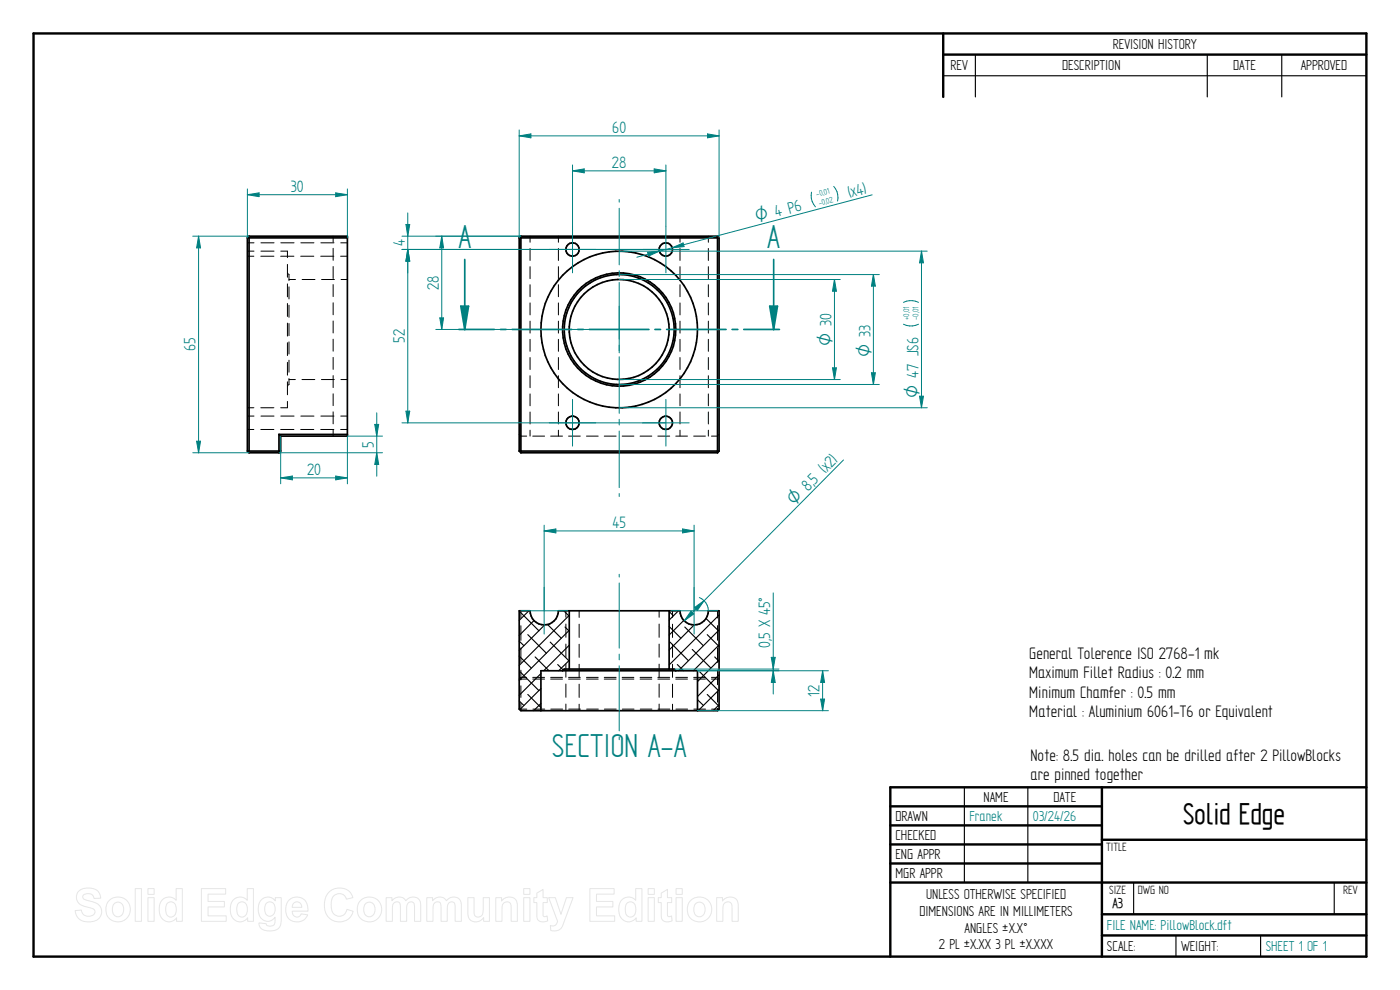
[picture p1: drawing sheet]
<svg xmlns="http://www.w3.org/2000/svg" width="420mm" height="297mm" viewBox="0 0 420 297" stroke-linecap="round" stroke-linejoin="round" font-family="sans-serif">
<g fill="none" stroke="#000" stroke-width=".72">
<path d="M10.1 10h400v277h-400zM283.1 10v19.1M283.1 16.4h127M330.7 236.2v50.8M410.1 236.2h-142.9v50.8M267.2 241.9h63.5M267.2 247.6h63.5M267.2 253.4h63.5M267.2 259.1h63.5M330.7 252h79.4M267.2 264.8h142.9M330.7 274.3h79.4"/>
<path d="M330.7 280.7h79.4"/>
</g>
<path d="M292.7 16.4v12.7M362.3 16.4v12.7M384.7 16.4v12.7M283.1 22.7h127M289.4 236.2v28.6M308.5 236.2v28.6M340.2 264.9v9.4M400.4 264.9v9.4M352.9 280.7v6.3M378.3 280.7v6.3" fill="none" stroke="#000" stroke-width=".34"/>
<g fill="none" stroke="#000" stroke-width=".3">
<path d="M74.2 75.4h2M74.2 72.9h2M74.2 76.9h2M78.3 76.9h3.9M78.3 75.4h3.9M78.3 72.9h3.9M84.2 76.9h4M84.3 72.9h4M84.3 75.4h2v1.9M86.3 79.3v3.9M90.2 76.9h4M90.3 72.9h3.9"/>
<path d="M96.3 76.9h3.9M96.3 72.9h3.9M100 70.9v1.7M100 74.5v3.6M100 80v3.6M102.2 76.9h2.1M102.3 72.9h2M159.1 70.9v1.8M159.1 74.5v3.6M167.6 70.9v1.8M167.6 74.5v3.6M204.1 70.9v1.8"/>
<path d="M204.1 74.5v3.6M212.6 70.9v1.8M212.6 74.5v3.6M86.3 85.2v3.9M86.3 91.1v3.9M86.3 96.9v3.9M86.3 81.9l.1 .1M86.6 82.2l.1 2M86.7 83.9h2M86.7 86.1v3.6M86.7 91.6v3.6M86.7 97.1v3.6"/>
<path d="M90.7 83.9h3.8M96.5 83.9h3.9M100 85.4v3.6M100 90.8v3.6M100 96.3v3.6M102.4 83.9h1.9M159.1 80v3.6M159.1 85.4v3.6M159.1 90.9v3.6M159.1 96.4v3.5M167.6 80v3.6M167.6 85.4v3.6"/>
<path d="M167.6 90.9v3.6M167.6 96.4v3.5M204.1 80v3.6M204.1 85.4v3.6M204.1 90.9v3.6M204.1 96.4v3.5M212.6 80v3.6M212.6 85.4v3.6M212.6 90.9v3.6M212.6 96.4v3.5M86.3 102.8v3.9M86.3 108.7v3.9"/>
<path d="M86.3 114.6v3.8M86.4 115.7l-.1 .2M86.7 102.6v3.6M86.7 108.1v3.6M86.7 113.6v1.8l-.1 .1M86.7 113.9h1.9M90.6 113.9h3.9M96.5 113.9h3.8M100 101.8v3.6M100 107.2v3.6M100 112.7v3.6M100 118.2v3.5"/>
<path d="M102.3 113.9h2M159.1 101.8v3.6M159.1 107.3v3.6M159.1 112.7v3.6M159.1 118.2v3.6M167.6 101.8v3.6M167.6 107.3v3.6M167.6 112.7v3.6M167.6 118.2v3.6M204.1 101.8v3.6M204.1 107.3v3.6M204.1 112.7v3.6"/>
<path d="M204.1 118.2v3.6M212.6 101.8v3.6M212.6 107.3v3.6M212.6 112.7v3.6M212.6 118.2v3.6M74.2 122.3h2M74.2 124.8h2M74.2 128.9h2M78.3 122.3h3.9M78.3 128.9h3.9M78.3 124.8h3.9M84.2 128.9h4"/>
<path d="M84.3 124.8h4M86.3 120.4v1.9h-2.1M90.2 128.9h4M90.3 124.8h3.9M96.3 128.9h3.9M96.3 124.8h3.9M100 123.6v3.6M100 129v1.9M102.2 128.9h2.1M102.3 124.8h2M155.8 130.3l.1 .2M156.2 130.7l.1 .2h1.8"/>
<path d="M159.1 123.6v3.6M159.1 129.1v1.8M159.9 130.9h3.5M165.3 130.9h3.5M167.6 123.6v3.6M167.6 129.1v1.8M170.6 130.9h3.5M176 130.9h3.5M181.3 130.9h3.6M186.7 130.9h3.5M192.1 130.9h3.5M197.4 130.9h3.6"/>
<path d="M202.8 130.9h3.5M204.1 123.6v3.6M204.1 129.1v1.8M208.2 130.9h3.5M212.6 123.6v3.6M212.6 129.1v1.8M215.5 130.7l-2 .2M215.8 130.3l-.1 .2"/>
</g>
<g fill="none" stroke="#000" stroke-width=".51">
<path d="M74.2 71.4h30.1M74.2 71.4v63.9M74.7 70.9v64.9M74.7 70.9l-.5 .5M74.7 70.9h29.6v60h-20.1M155.8 71.4h60M155.8 71.4v63.9M156.3 70.9h59M156.3 70.9v64.9M156.3 70.9l-.5 .5M215.3 70.9v64.9M215.3 70.9l.5 .5"/>
<path d="M215.8 71.4v63.9M74.2 135.3h10M74.2 135.3l.5 .5M74.7 135.8h9M83.7 130.3l.5 .6M83.7 130.3v5.5M83.7 130.3h20.6M84.2 135.3l-.5 .5M84.2 130.9v4.4M155.8 135.3h60M155.8 135.3l.5 .5M156.3 135.8h59"/>
<path d="M215.8 135.3l-.5 .5"/>
<circle cx="171.8" cy="74.9" r="1.99"/>
<circle cx="199.8" cy="74.9" r="1.99"/>
<circle cx="185.8" cy="98.9" r="17"/>
<circle cx="185.8" cy="98.9" r="15"/>
<circle cx="185.8" cy="98.9" r="23.5"/>
<circle cx="185.8" cy="98.9" r="16.5"/>
<circle cx="171.8" cy="126.9" r="2"/>
<circle cx="199.8" cy="126.9" r="1.99"/>
</g>
<path d="M243.5 57.7a4.9 4.9 0 0 0 1.2 4.4M250.2 55.9a4.9 4.9 0 0 1 1.2 4.4M261.7 58.5l-70.6 18.7M194.3 75.7l3.6-.3-3.3 1.4z" fill="none" stroke="#008080" stroke-width=".3"/>
<path d="M194.3 75.7l3.6-.3-3.3 1.4z" fill="#008080"/>
<path d="M201.7 74.3l3.3-1.4 .3 1.1z" fill="none" stroke="#008080" stroke-width=".3"/>
<path d="M201.7 74.3l3.3-1.4 .3 1.1z" fill="#008080"/>
<path d="M84.2 130.9v14.3M104.3 130.9v14.3M100.7 142.8l3.6 .6-3.6 .6z" fill="none" stroke="#008080" stroke-width=".3"/>
<path d="M100.7 142.8l3.6 .6-3.6 .6z" fill="#008080"/>
<path d="M84.2 143.4l3.5-.6v1.2z" fill="none" stroke="#008080" stroke-width=".3"/>
<path d="M84.2 143.4l3.5-.6v1.2z" fill="#008080"/>
<path d="M83.7 135.8h31.1M104.3 130.9h10.5M113.1 135.8l.6 3.6h-1.2zM84.2 143.4h20.1" fill="none" stroke="#008080" stroke-width=".3"/>
<path d="M113.1 135.8l.6 3.6h-1.2z" fill="#008080"/>
<path d="M112.5 127.3h1.2l-.6 3.6z" fill="none" stroke="#008080" stroke-width=".3"/>
<path d="M112.5 127.3h1.2l-.6 3.6z" fill="#008080"/>
<path d="M74.2 56.7v14.7M74.2 58.4l3.6-.5v1.1zM104.3 56.7v14.7M113.1 123.9v19" fill="none" stroke="#008080" stroke-width=".3"/>
<path d="M74.2 58.4l3.6-.5v1.1z" fill="#008080"/>
<path d="M100.7 57.9l3.6 .5-3.6 .6z" fill="none" stroke="#008080" stroke-width=".3"/>
<path d="M100.7 57.9l3.6 .5-3.6 .6z" fill="#008080"/>
<path d="M74.2 58.4h30.1M171.8 51.3l3.5-.6v1.2zM171.8 49.5v32.4M199.8 49.5v32.4M164.8 74.8h14M192.8 74.8h14M178.8 98.8h14M185.8 91.9v14M171.8 119.8v14.1M199.8 119.8v14.1M164.8 126.9h14M192.8 126.9h14" fill="none" stroke="#008080" stroke-width=".3"/>
<path d="M171.8 51.3l3.5-.6v1.2z" fill="#008080"/>
<path d="M196.3 50.7l3.5 .6-3.5 .6z" fill="none" stroke="#008080" stroke-width=".3"/>
<path d="M196.3 50.7l3.5 .6-3.5 .6z" fill="#008080"/>
<path d="M171.8 51.3h28M120.6 74.8h79.2M120.6 70.9h35.7M122.4 74.8l.6 3.6h-1.2z" fill="none" stroke="#008080" stroke-width=".3"/>
<path d="M122.4 74.8l.6 3.6h-1.2z" fill="#008080"/>
<path d="M121.8 67.4h1.2l-.6 3.5z" fill="none" stroke="#008080" stroke-width=".3"/>
<path d="M121.8 67.4h1.2l-.6 3.5z" fill="#008080"/>
<path d="M120.6 74.8h79.2M122.4 63.9v18M120.6 126.9h79.2M121.8 123.4h1.2l-.6 3.5z" fill="none" stroke="#008080" stroke-width=".3"/>
<path d="M121.8 123.4h1.2l-.6 3.5z" fill="#008080"/>
<path d="M122.4 74.8l.6 3.6h-1.2z" fill="none" stroke="#008080" stroke-width=".3"/>
<path d="M122.4 74.8l.6 3.6h-1.2z" fill="#008080"/>
<path d="M122.4 74.8v52.1M185.8 75.4h92.5M271.1 90.7a5.1 5.1 0 0 1 4.6 0M271.1 97.3a5.1 5.1 0 0 0 4.6 0M276 118.9h1.1l-.5 3.4zM185.8 122.3h92.5" fill="none" stroke="#008080" stroke-width=".3"/>
<path d="M276 118.9h1.1l-.5 3.4z" fill="#008080"/>
<path d="M276.6 75.4l.5 3.5h-1.1z" fill="none" stroke="#008080" stroke-width=".3"/>
<path d="M276.6 75.4l.5 3.5h-1.1z" fill="#008080"/>
<path d="M276.6 75.4v46.9" fill="none" stroke="#008080" stroke-width=".3"/>
<path d="M139.5 77.9v20.9h8.9M150.2 98.8h1.7M153.7 98.8h17.9M173.3 98.8h1.8M176.9 98.8h17.9M196.5 98.8h1.7M200.1 98.8h17.8M219.7 98.8h1.7M223.2 98.8h9" fill="none" stroke="#008080" stroke-width=".51"/>
<path d="M138.3 91.9h2.3l-1.1 6.9z" fill="#008080"/>
<path d="M232.2 77.9v20.9M138.3 91.9h2.3l-1.1 6.9z" fill="none" stroke="#008080" stroke-width=".51"/>
<path d="M231 91.9h2.3l-1.1 6.9z" fill="#008080"/>
<path d="M137.7 98.8h1.8M231 91.9h2.3l-1.1 6.9zM232.2 98.8h1.7" fill="none" stroke="#008080" stroke-width=".51"/>
<g fill="none" stroke="#000" stroke-width=".34">
<path d="M155.8 196.8l3.7 3.6M155.8 192.4l1.4 1.3M156.2 183.7l5.5 5.6M158.4 190.4l5.6 5.6M158.7 183.3l-2.9 2.8M160.3 186.2l-4.5 4.5M160.6 197.1l4.1 4.2M163.5 187.5l-7.7 7.7M164.3 187.4l4.1 4.1M165.1 192.7l5.6 5.5M167.4 199.4l1.6 1.6M167.7 183.3l-.2 .1"/>
<path d="M169.2 183.3l1.6 1.6M169.6 188.1l1.2 1.3M170.8 184.6l-15 15M170.8 189.1l-15 15M170.8 193.6l-7.6 7.7M170.8 198.1l-3.1 3.2M200.8 188l3.5 3.5M200.8 183.5l1.3 1.2M201 192.6l5.6 5.6M203.3 199.4l1.8 1.9M203.6 183.3l-2.8 2.8M205.2 186.1l-4.4 4.4"/>
<path d="M205.5 188.1l5.6 5.6M207.8 194.9l5.5 5.5M208.4 187.5l-7.6 7.5M211.9 185.5l3.7 3.7M212.2 190.4l3.6 3.6M214.5 197.1l1.3 1.4M215.8 198l-6.5 6.5M215.8 193.5l-7.7 7.8M215.8 189l-12.2 12.3M215.8 184.5l-15 15M155.8 210.3l1.4 1.4M156.2 201.6l5.5 5.6"/>
<path d="M158.4 208.4l3.9 3.9M162.3 202.1l-6.5 6.5M162.3 206.6l-6.3 6.3M162.3 211.1l-2.1 2.1M209.3 209.9l1.8 1.8M210 201.6l5.6 5.6M212.2 208.4l3.6 3.5M215.8 211.5l-1.8 1.7M215.8 207l-6.3 6.2M215.8 202.5l-6.5 6.5"/>
</g>
<circle cx="212.6" cy="183.3" r=".17" fill="#000"/>
<path d="M155.8 183.3h3.3a4.3 4.3 0 0 0 4.2 4.2 4.3 4.3 0 0 0 4.3-4.2h36.5a4.3 4.3 0 0 0 4.2 4.2 4.3 4.3 0 0 0 4.3-4.2h3.2v29.5l-.5 .4h-59l-.5-.4zM170.8 183.3v17.4M200.8 183.3v17.4M162.3 213.2v-11.9h47v11.9M168.8 201.3l.5-.6h33l.5 .6" fill="none" stroke="#000" stroke-width=".51"/>
<g fill="none" stroke="#000" stroke-width=".3">
<path d="M156.3 183.3v2.2M156.3 187.7v4.5M156.3 194.4v4.4M169.8 183.3v1.9M169.8 187.2v4M169.8 193.3v3.9M169.8 199.3v3.9M173.8 183.3v2M173.8 187.3v4M173.8 193.3v3.9M173.8 199.3v3.9M197.8 183.3v1.9"/>
<path d="M197.8 187.2v4M197.8 193.3v3.9M197.8 199.3v3.9M201.8 183.3v2M201.8 187.3v4M201.8 193.3v3.9M201.8 199.3v3.9M215.3 183.3v2.1M215.3 187.7v4.4M215.3 194.4v4.4M155.8 212.8h.1M155.9 203.6v.2"/>
<path d="M156.2 212.8h1.9M156.2 203.8h1.9M156.3 205.8v3.5M156.3 211v1.9M156.3 203.6v.4M156.3 213.1v.1M156.3 201.1v2.3M158.1 203.2h-1.8l-.1 .2M159.9 203.2h3.5M159.9 203.8h3.5M159.9 212.8h3.6M165.3 203.2h3.5"/>
<path d="M165.3 203.8h3.5M165.3 212.8h3.6M169.8 205.2v4M169.8 211.2v2M170.6 203.2h3.5M170.6 203.8h3.5M170.7 212.8h3.5M173.8 205.3v4M173.8 211.3v1.9M176 203.2h3.5M176 203.8h3.5M176.1 212.8h3.5"/>
<path d="M181.3 203.2h3.6M181.3 203.8h3.6M181.4 212.8h3.5M186.7 203.2h3.5M186.7 203.8h3.5M186.8 212.8h3.5M192.1 203.2h3.5M192.1 203.8h3.5M192.1 212.8h3.6M197.4 203.2h3.6M197.4 203.8h3.6M197.5 212.8h3.5"/>
<path d="M197.8 205.2v4M197.8 211.2v2M201.8 205.3v4M201.8 211.3v1.9M202.8 203.2h3.5M202.8 203.8h3.5M202.9 212.8h3.5M208.2 203.2h3.5M208.2 203.8h3.5M208.2 212.8h3.5M213.5 203.2l2 .2M213.5 203.8h2"/>
<path d="M213.6 212.8h1.9M215.3 207.3v3.4M215.3 212.5v.4M215.3 203.6v1.8M215.3 213.1v.1M215.3 201v2.4M215.7 203.6v.2M215.7 212.8h.1"/>
</g>
<path d="M209.3 213.2h39.3M209.3 201.3h39.3M246.3 209.8h1.2l-.6 3.4z" fill="none" stroke="#008080" stroke-width=".3"/>
<path d="M246.3 209.8h1.2l-.6 3.4z" fill="#008080"/>
<path d="M246.9 201.3l.6 3.5h-1.2z" fill="none" stroke="#008080" stroke-width=".3"/>
<path d="M246.9 201.3l.6 3.5h-1.2z" fill="#008080"/>
<path d="M155.8 39v32.4M215.8 39v32.4M155.8 40.8l3.5-.6v1.2zM246.9 201.3v11.9" fill="none" stroke="#008080" stroke-width=".3"/>
<path d="M155.8 40.8l3.5-.6v1.2z" fill="#008080"/>
<path d="M212.3 40.2l3.5 .6-3.5 .6z" fill="none" stroke="#008080" stroke-width=".3"/>
<path d="M212.3 40.2l3.5 .6-3.5 .6z" fill="#008080"/>
<path d="M155.8 40.8h60M57.9 70.9h16.8M57.9 135.8h16.8M59 132.4h1.2l-.6 3.4zM185.8 172.3v.8M185.8 174.9v19.6M185.8 196.3v1.7M185.8 199.8v19.5M185.8 221.1v.9" fill="none" stroke="#008080" stroke-width=".3"/>
<path d="M59 132.4h1.2l-.6 3.4z" fill="#008080"/>
<path d="M59.6 70.9l.6 3.5h-1.2z" fill="none" stroke="#008080" stroke-width=".3"/>
<path d="M59.6 70.9l.6 3.5h-1.2z" fill="#008080"/>
<path d="M59.6 70.9v64.9M130.8 70.9h25.5M132.6 70.9l.5 3.5h-1.1zM130.8 98.8h48" fill="none" stroke="#008080" stroke-width=".3"/>
<path d="M132.6 70.9l.5 3.5h-1.1z" fill="#008080"/>
<path d="M132 95.4h1.1l-.5 3.4z" fill="none" stroke="#008080" stroke-width=".3"/>
<path d="M132 95.4h1.1l-.5 3.4z" fill="#008080"/>
<path d="M132.6 70.9v27.9M163.3 157.6v25.7M204.8 158.7l3.5 .6-3.5 .6zM208.3 157.6v25.7" fill="none" stroke="#008080" stroke-width=".3"/>
<path d="M204.8 158.7l3.5 .6-3.5 .6z" fill="#008080"/>
<path d="M163.3 159.3l3.5-.6v1.2z" fill="none" stroke="#008080" stroke-width=".3"/>
<path d="M163.3 159.3l3.5-.6v1.2z" fill="#008080"/>
<path d="M253.1 138l-47.8 48.3M163.3 159.3h45M209.9 179.3l1.4 .9M208.4 182.3l2.9-2.1-2 2.9zM211.3 180.2a4.2 4.2 0 0 1 1.3 3.1" fill="none" stroke="#008080" stroke-width=".3"/>
<path d="M208.4 182.3l2.9-2.1-2 2.9z" fill="#008080"/>
<path d="M207.4 183.4l.8 .8-2.9 2.1z" fill="none" stroke="#008080" stroke-width=".3"/>
<path d="M207.4 183.4l.8 .8-2.9 2.1z" fill="#008080"/>
<g fill="none" stroke="#008080" stroke-width=".3">
<path d="M185.8 59.9v.8M185.8 62.5v17M185.8 81.2v1.8M185.8 84.8v16.9M185.8 82.4h78.1M185.8 103.5v1.7M185.8 107v17M185.8 115.4h78.1M261.5 111.8h1.2l-.6 3.6zM185.8 125.8v1.7M185.8 129.3v17M185.8 148.1v.9"/>
<path d="M163.3 176.2v14M208.3 176.2v14M156.3 183.3h14M201.3 183.3h14"/>
</g>
<path d="M261.5 111.8h1.2l-.6 3.6z" fill="#008080"/>
<path d="M262.1 82.4l.6 3.5h-1.2z" fill="none" stroke="#008080" stroke-width=".3"/>
<path d="M262.1 82.4l.6 3.5h-1.2z" fill="#008080"/>
<path d="M185.8 83.9h66.4M262.1 82.4v33M185.8 113.9h66.4M249.8 110.4h1.2l-.6 3.5z" fill="none" stroke="#008080" stroke-width=".3"/>
<path d="M249.8 110.4h1.2l-.6 3.5z" fill="#008080"/>
<path d="M250.4 83.9l.6 3.5h-1.2z" fill="none" stroke="#008080" stroke-width=".3"/>
<path d="M250.4 83.9l.6 3.5h-1.2z" fill="#008080"/>
<path d="M250.4 83.9v30M202.3 200.7h31.5M209.3 201.3h24.5M232.1 201.3l.6 3.5h-1.2z" fill="none" stroke="#008080" stroke-width=".3"/>
<path d="M232.1 201.3l.6 3.5h-1.2z" fill="#008080"/>
<path d="M231.5 197.2h1.2l-.6 3.5z" fill="none" stroke="#008080" stroke-width=".3"/>
<path d="M231.5 197.2h1.2l-.6 3.5z" fill="#008080"/>
<path d="M232.1 177.9v30.3" fill="none" stroke="#008080" stroke-width=".3"/>
<g fill="none" stroke="#e6e6e6" stroke-width=".3">
<path d="M23.6 267.5a4.7 4.7 0 0 1 6 .1l.4 .9 .2 1-2 .1a1.82 1.82 0 0 0-1.5-1.5 1.82 1.82 0 0 0-1.9 1l.1 .2a3 3 0 0 0 2.6 1.2 3 3 0 0 1 2.8 1.9 3 3 0 0 1-.8 3.4 4.9 4.9 0 0 1-6.3-.7l-.6-1.9 1.8-.2a2.14 2.14 0 0 0 1.9 1.9 2.14 2.14 0 0 0 2.2-1.3 1.42 1.42 0 0 0-1.5-1.2 5.4 5.4 0 0 1-3.7-1.9 2.71 2.71 0 0 1 .3-3zM34.2 271.2a1.72 1.72 0 0 1 2.1-.3 1.72 1.72 0 0 1 .8 1.9 1.75 1.75 0 0 1-1.7 2.3 1.75 1.75 0 0 1-1.7-2.2l.2-1.1zM40.6 266.6h1.8v9.8h-1.8zM44.4 266.6h1.9v1.8h-1.9zM44.4 269.3h1.9v7.1h-1.9zM48.6 270.1a2.83 2.83 0 0 1 4.3 0v-3.5h1.8v9.8h-1.7v-1a2.86 2.86 0 0 1-3.4 1 2.86 2.86 0 0 1-1.8-3l.2-2.2zM50.2 271.1a1.59 1.59 0 0 1 1.8-.3 1.59 1.59 0 0 1 .9 1.6 1.99 1.99 0 0 1-2 2.7 2.83 2.83 0 0 1-.7-4zM60.4 266.6h7.3v1.7h-5.3v2.2h4.9v1.6h-4.9v2.7h5.5v1.6h-7.5zM70 270.1a2.83 2.83 0 0 1 4.2 0v-3.5h1.9v9.8h-1.8v-1a2.86 2.86 0 0 1-3.3 1 2.86 2.86 0 0 1-1.9-3l.2-2.2zM71.5 271.1a1.59 1.59 0 0 1 1.9-.3 1.59 1.59 0 0 1 .8 1.6 1.99 1.99 0 0 1-2 2.7 2.83 2.83 0 0 1-.7-4zM78.3 270.1a2.73 2.73 0 0 1 4.3 .2v-1h1.8v6.4a2.95 2.95 0 0 1-3.4 3.6 2.59 2.59 0 0 1-3.3-2.2l.1-.2 2.1 .3a1.41 1.41 0 0 0 2.3 .3l.3-.9v-1.4a2.76 2.76 0 0 1-3.2 1 2.76 2.76 0 0 1-1.8-2.8l.2-2.2zM79.9 271.1a1.63 1.63 0 0 1 2-.2 1.63 1.63 0 0 1 .7 1.9 1.6 1.6 0 0 1-.9 1.9 1.6 1.6 0 0 1-2-.6l-.2-1.9z"/>
<path d="M86.7 270.1a3.3 3.3 0 0 1 3.8-.7 3.3 3.3 0 0 1 1.9 3.3v.7h-4.7a1.39 1.39 0 0 0 .9 1.7 1.39 1.39 0 0 0 1.8-.9l1.9 .3a3.4 3.4 0 0 1-4.2 1.9 3.4 3.4 0 0 1-2.3-4l.4-1.5zM88.1 271a1.45 1.45 0 0 1 1.7-.3 1.45 1.45 0 0 1 .8 1.5h-2.9zM98.6 267.8a4.3 4.3 0 0 1 7.3 1.5l-1.9 .5a2.33 2.33 0 0 0-2.8-1.6 2.33 2.33 0 0 0-1.8 2.6 3.3 3.3 0 0 0 1.6 4 2.3 2.3 0 0 0 3.1-2l1.9 .6a4.4 4.4 0 0 1-5.2 3.1 4.4 4.4 0 0 1-3.4-4.9l.2-1.9zM109.6 271.2a1.72 1.72 0 0 1 2.1-.3 1.72 1.72 0 0 1 .9 1.9 1.75 1.75 0 0 1-1.7 2.3 1.75 1.75 0 0 1-1.7-2.2l.1-1.1zM115.9 269.3h1.7v1a2.48 2.48 0 0 1 4.2 0 2.43 2.43 0 0 1 2.9-1.1 2.43 2.43 0 0 1 1.6 2.7v4.5h-1.9v-4.1a1.19 1.19 0 0 0-.2-1.3 1.19 1.19 0 0 0-1.3-.3 2.07 2.07 0 0 0-.9 2.3v3.4h-1.8v-3.9a1.5 1.5 0 0 0-.8-1.9 1.47 1.47 0 0 0-1.6 1.9v3.9h-1.9zM128.1 269.3h1.7v1a2.48 2.48 0 0 1 4.2 0 2.43 2.43 0 0 1 2.9-1.1 2.43 2.43 0 0 1 1.6 2.7v4.5h-1.9v-4.1a1.19 1.19 0 0 0-.2-1.3 1.19 1.19 0 0 0-1.3-.3 2.07 2.07 0 0 0-.9 2.3v3.4h-1.8v-3.9a1.5 1.5 0 0 0-.8-1.9 1.47 1.47 0 0 0-1.6 1.9v3.9h-1.9zM140.4 269.3h1.9v3.3a2.2 2.2 0 0 0 .7 2.5 1.69 1.69 0 0 0 1.7-.5 1.69 1.69 0 0 0 .3-1.7v-3.6h1.9v7.1h-1.8v-1.1a2.53 2.53 0 0 1-3 1.2 2.53 2.53 0 0 1-1.7-2.7zM148.8 269.3h1.7v1a2.55 2.55 0 0 1 3.1-1.1 2.55 2.55 0 0 1 1.7 2.8v4.4h-1.9v-3.6a1.65 1.65 0 0 0-.9-2.2 1.61 1.61 0 0 0-1.8 2v3.8h-1.9zM157.2 266.6h1.8v1.8h-1.8zM157.2 269.3h1.8v7.1h-1.8zM161.1 268l1.9-1.1v2.4h1.2v1.5h-1.2v3.3a.73 .73 0 0 0 .2 .9 .73 .73 0 0 0 1-.2l.2 1.5a2.08 2.08 0 0 1-3.2-1l-.1-4.5h-.9v-1.5h.9zM164.7 269.3h2l1.6 5 1.7-5h2l-3 8.1a2.7 2.7 0 0 1-3.7 1.8l-.1-1.5a1.5 1.5 0 0 0 2.1-1.3z"/>
<path d="M177 266.6h7.3v1.7h-5.3v2.2h4.9v1.6h-4.9v2.7h5.5v1.6h-7.5zM186.6 270.1a2.83 2.83 0 0 1 4.2 0v-3.5h1.8v9.8h-1.7v-1a2.86 2.86 0 0 1-3.3 1 2.86 2.86 0 0 1-1.9-3l.2-2.2zM188.1 271.1a1.59 1.59 0 0 1 1.8-.3 1.59 1.59 0 0 1 .9 1.6 1.99 1.99 0 0 1-2 2.7 2.83 2.83 0 0 1-.7-4zM194.5 266.6h1.9v1.8h-1.9zM194.5 269.3h1.9v7.1h-1.9zM198.4 268l1.9-1.1v2.4h1.3v1.5h-1.3v3.3a.73 .73 0 0 0 .3 .9 .73 .73 0 0 0 .9-.2l.2 1.5a2.08 2.08 0 0 1-3.2-1l-.1-4.5h-.8v-1.5h.8zM202.9 266.6h1.9v1.8h-1.9zM202.9 269.3h1.9v7.1h-1.9zM208.7 271.2a1.72 1.72 0 0 1 2.1-.3 1.72 1.72 0 0 1 .8 1.9 1.75 1.75 0 0 1-1.7 2.3 1.75 1.75 0 0 1-1.7-2.2l.2-1.1zM215.1 269.3h1.7v1a2.55 2.55 0 0 1 3.1-1.1 2.55 2.55 0 0 1 1.7 2.8v4.4h-1.9v-3.6a1.65 1.65 0 0 0-.9-2.2 1.61 1.61 0 0 0-1.8 2l-.1 3.8h-1.8z"/>
<circle cx="35.5" cy="272.9" r="3.7"/>
<circle cx="110.9" cy="272.9" r="3.7"/>
<circle cx="210" cy="272.9" r="3.7"/>
</g>
<g font-size="11.3" fill="#008080">
<text x="137.6" y="74.4">A</text>
<text x="230.3" y="74.4">A</text>
<text x="165.6" y="227.2">SECTION A-A</text>
</g>
<text font-size="10.1" x="355.1" y="247.2">Solid Edge</text>
<g font-size="5.7">
<text x="308.9" y="197.7">General Tolerence ISO 2768-1 mk</text>
<text x="308.9" y="203.5">Maximum Fillet Radius : 0.2 mm</text>
<text x="308.9" y="209.3">Minimum Chamfer : 0.5 mm</text>
<text x="308.9" y="215.1">Material : Aluminium 6061-T6 or Equivalent</text>
<text x="309.3" y="228.3">Note: 8.5 dia. holes can be drilled after 2 PillowBlocks</text>
<text x="309.3" y="234.1">are pinned together</text>
</g>
<g font-size="5.6" fill="#008080">
<text x="183.7" y="39.9">60</text>
<text x="183.6" y="50.4">28</text>
<text x="87.3" y="57.6">30</text>
<text x="254.9" y="59.4" transform="rotate(-15 254.9 59.4)">(x4)</text>
<text x="121.5" y="73.9" transform="rotate(-90 121.5 73.9)">4</text>
<text x="131.7" y="87" transform="rotate(-90 131.7 87)">28</text>
<text x="58.7" y="105.4" transform="rotate(-90 58.7 105.4)">65</text>
<text x="121.5" y="102.9" transform="rotate(-90 121.5 102.9)">52</text>
<text x="112.2" y="134.4" transform="rotate(-90 112.2 134.4)">5</text>
<text x="92.1" y="142.5">20</text>
<text x="244.6" y="145.5" transform="rotate(-45 244.6 145.5)">5</text>
<text x="183.8" y="158.4">45</text>
<text x="231.2" y="194.4" transform="rotate(-90 231.2 194.4)">0,5 X 45°</text>
<text x="246" y="209" transform="rotate(-90 246 209)">12</text>
</g>
<g font-size="5.4" fill="#008080">
<text x="227.1" y="66.7" transform="rotate(-15 227.1 66.7)">O 4 P6</text>
<text x="249.5" y="103.8" transform="rotate(-90 249.5 103.8)">O 30</text>
<text x="261.3" y="107.1" transform="rotate(-90 261.3 107.1)">O 33</text>
<text x="275.7" y="119.3" transform="rotate(-90 275.7 119.3)">O 47 JS6</text>
<text x="238.3" y="151.7" transform="rotate(-45 238.3 151.7)">O 8, (x2)</text>
</g>
<g font-size="4.9">
<text x="334" y="14.6">REVISION HISTORY</text>
<text x="285.3" y="21">REV</text>
<text x="318.8" y="21">DESCRIPTION</text>
<text x="370.1" y="21">DATE</text>
<text x="390.4" y="21">APPROVED</text>
<text x="295.2" y="240.5">NAME</text>
<text x="316.1" y="240.5">DATE</text>
<text x="268.7" y="246.3">DRAWN</text>
<text x="268.7" y="252">CHECKED</text>
<text x="268.7" y="257.7">ENG APPR</text>
<text x="268.7" y="263.4">MGR APPR</text>
<text x="277.9" y="269.9">UNLESS OTHERWISE SPECIFIED</text>
<text x="276" y="274.9">DIMENSIONS ARE IN MILLIMETERS</text>
<text x="289.5" y="279.9">ANGLES ±X.X°</text>
<text x="281.8" y="284.8">2 PL ±X.XX 3 PL ±X.XXX</text>
<text x="332.2" y="285.3">SCALE:</text>
<text x="354.4" y="285.3">WEIGHT:</text>
</g>
<g font-size="4.9" fill="#008080">
<text x="290.9" y="246.3">Franek</text>
<text x="310" y="246.3">03/24/26</text>
<text x="332.2" y="279">FILE NAME: PillowBlock.dft</text>
<text x="379.8" y="285.4">SHEET 1 OF 1</text>
</g>
<text font-size="4.8" x="333.8" y="272.3">A3</text>
<g font-size="4.1">
<text x="332" y="255.3">TITLE</text>
<text x="332.9" y="268.1">SIZE</text>
<text x="341.5" y="268.1">DWG NO</text>
<text x="403.1" y="268.1">REV</text>
</g>
<g font-size="2.8" fill="#008080">
<text x="245.2" y="59.1" transform="rotate(-15 245.2 59.1)">-0,</text>
<text x="247.4" y="58.5" transform="rotate(-15 247.4 58.5)">01</text>
<text x="245.9" y="61.8" transform="rotate(-15 245.9 61.8)">-0,</text>
<text x="248.1" y="61.2" transform="rotate(-15 248.1 61.2)">02</text>
<text x="272.9" y="96.1" transform="rotate(-90 272.9 96.1)">+0,01</text>
<text x="275.7" y="96.1" transform="rotate(-90 275.7 96.1)">-0,01</text>
</g>
</svg>
